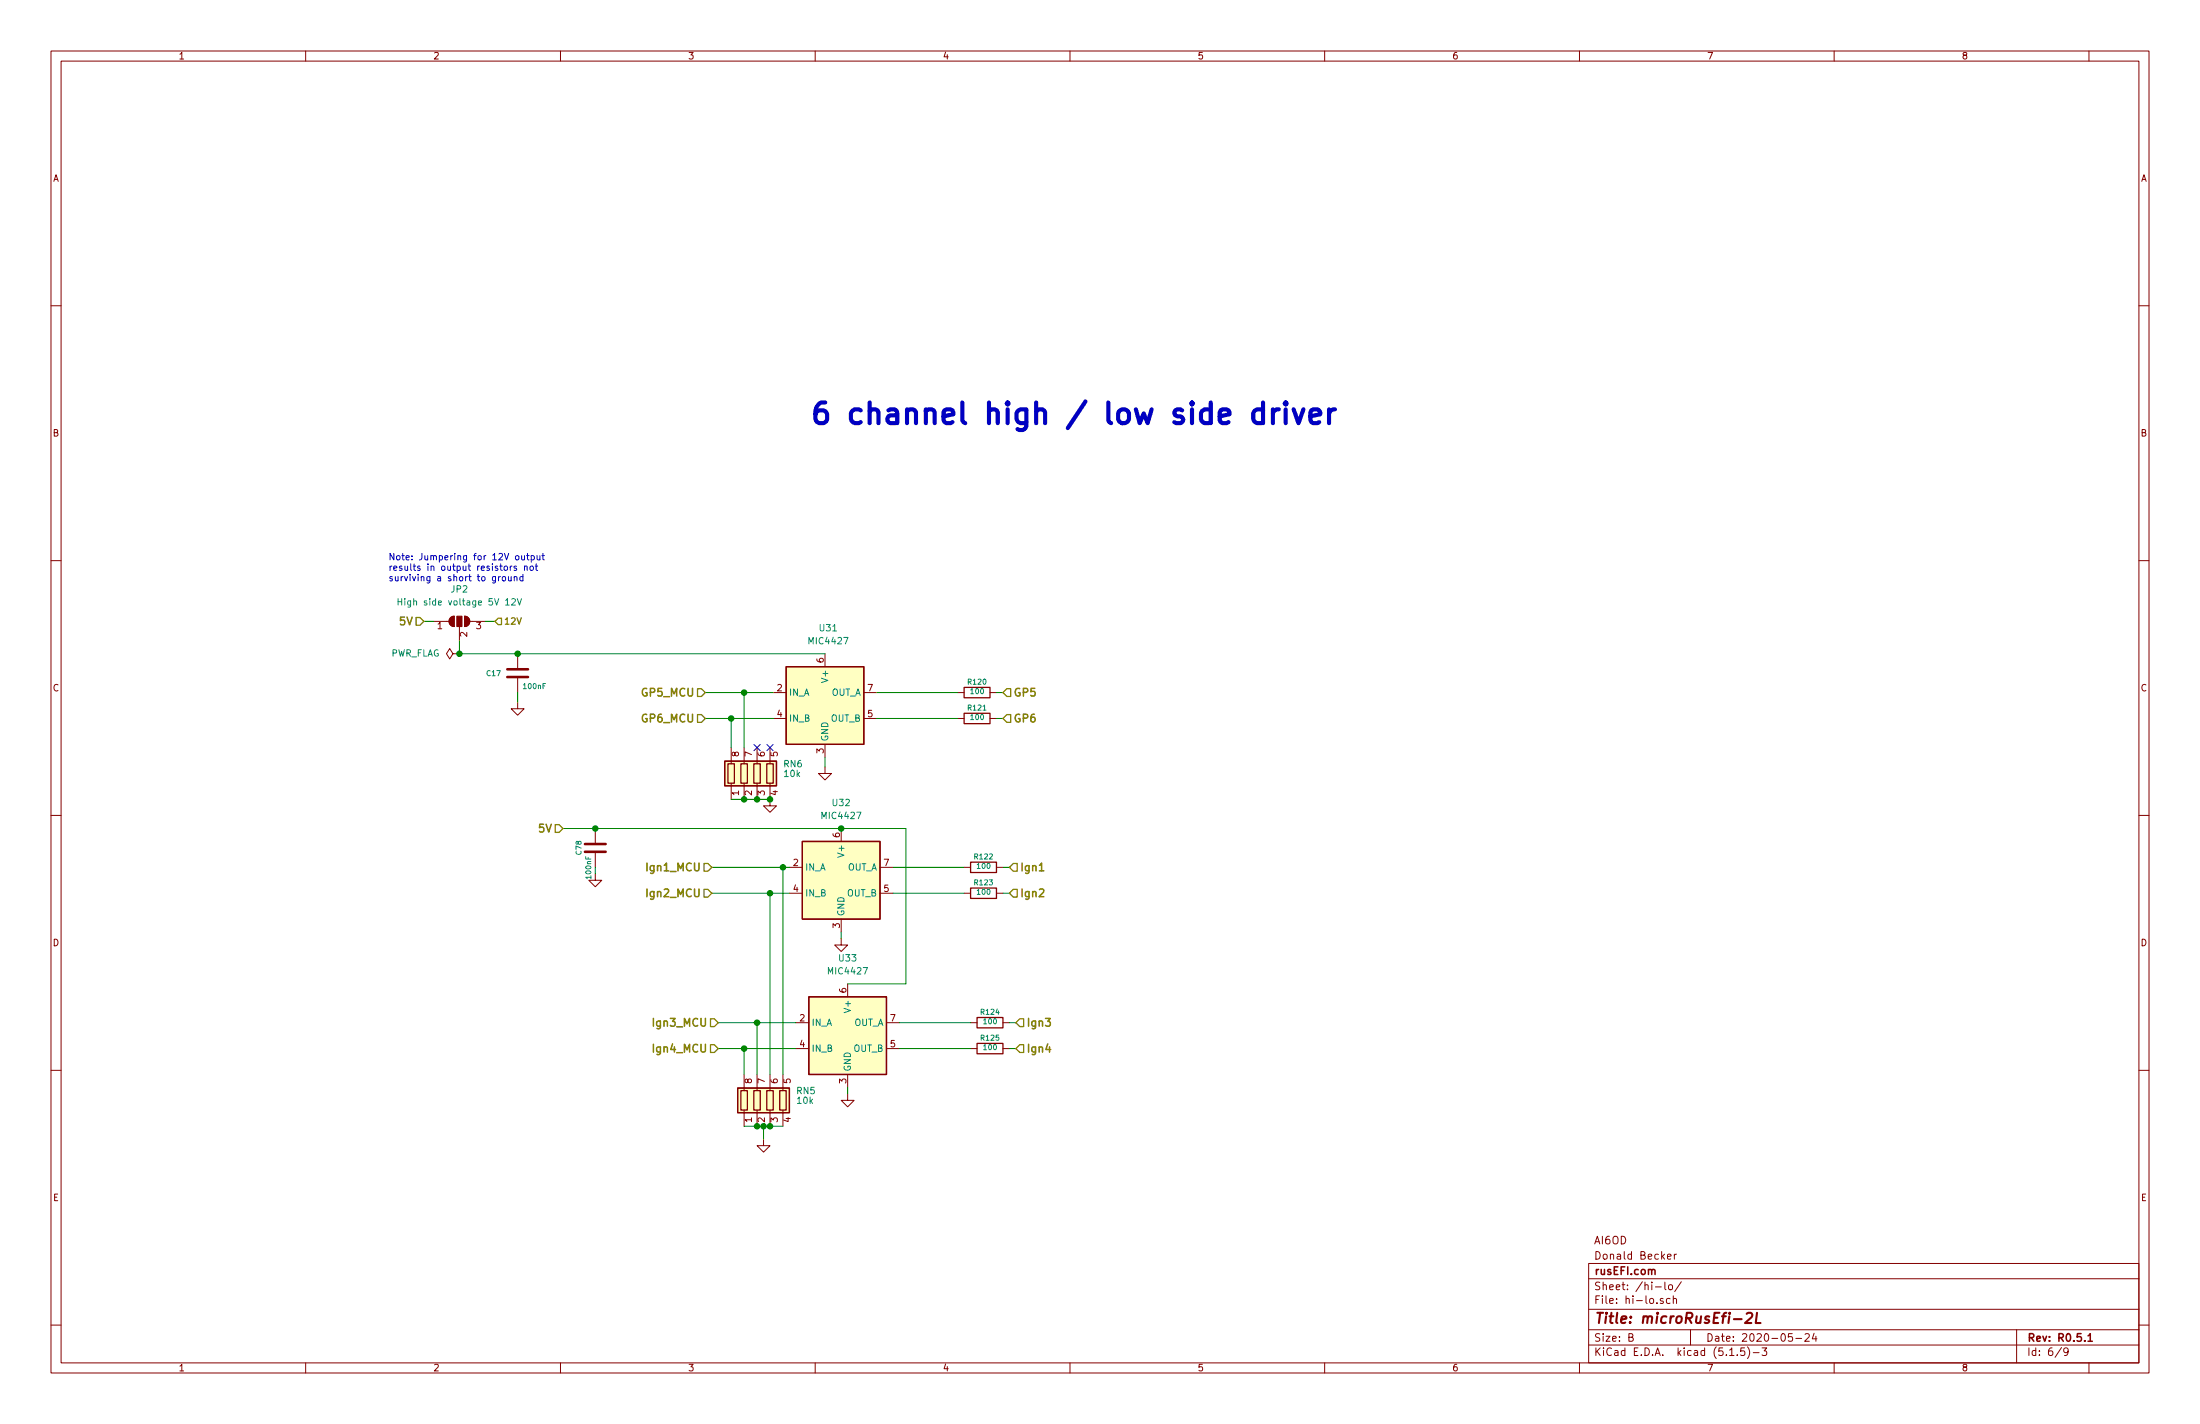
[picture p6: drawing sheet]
<svg xmlns="http://www.w3.org/2000/svg" width="432mm" height="279mm" viewBox="0 0 432 279" stroke-linecap="round" stroke-linejoin="round" font-family="sans-serif">
<g fill="none" stroke="#840000" stroke-width=".2">
<path d="M10 10h411.8v259.4h-411.8zM12 12h407.8v255.4h-407.8zM60 10v2M110 10v2M160 10v2M210 10v2M260 10v2M310 10v2M360 10v2M410 10v2M10 60h2M419.8 60h2"/>
<path d="M10 110h2M419.8 110h2M85.1 121.9h3M88.5 121.1l.7-.2v2a1.02 1.02 0 0 1-1-.6 1.02 1.02 0 0 1 .3-1.2zM88.9 128.3l-.6-1-.7 1 .7 1 .6-1h1.3M90.2 128.3h.1M90.2 122.9v2.8M91.2 120.9a1.02 1.02 0 0 1 1 1 1.02 1.02 0 0 1-1 1zM92.2 121.9h3M101.6 137.8v1.3h1.3l-1.3 1.2-1.3-1.2h1.3M101.6 128.3v2.8M101.6 133.1v2.8"/>
<path d="M151.8 135.9h2.5M161.9 128.3v2.5M169.5 135.9h2.6M188 135.9h1.2M194.3 135.9h1.3M10 160h2M143.5 146.7v3.2M143.5 153.7v3.1M146 146.7v3.2M146 153.7v3.1M148.6 146.7v3.2M148.6 153.7v3.1"/>
<path d="M151.1 153.7v4.4h1.3l-1.3 1.3-1.2-1.3h1.2M151.1 146.7v3.2M151.8 141h2.5M161.9 150.5v1.3h1.3l-1.3 1.2-1.2-1.2h1.2M161.9 146.1v2.5M169.5 141h2.6M188 141h1.2M194.3 141h1.3M419.8 160h2M116.8 171.5v1.2h1.3l-1.3 1.3-1.2-1.3h1.2M116.8 162.6v2.8M116.8 167.4v2.8"/>
<path d="M154.9 170.2h2.6M154.9 175.3h2.6M165.1 162.6v2.5M172.7 170.2h2.6M172.7 175.3h2.6M189.2 170.2h1.3M189.2 175.3h1.3M195.6 170.2h1.2M195.6 175.3h1.2M165.1 184.2v1.2h1.3l-1.3 1.3-1.3-1.3h1.3M165.1 180.3v2.6M166.4 193v2.6"/>
<path d="M10 210h2M146 210.8v3.2M146 217.8v3.2M148.6 210.8v3.2M148.6 217.8v3.2M151.1 210.8v3.2M151.1 217.8v3.2M153.7 210.8v3.2M153.7 217.8v3.2M156.2 200.7h2.5M156.2 205.7h2.5M166.4 214.6v1.3h1.2l-1.2 1.3-1.3-1.3h1.3"/>
<path d="M166.4 210.8v2.6M174 200.7h2.5M174 205.7h2.5M190.5 200.7h1.3M190.5 205.7h1.3M196.8 200.7h1.3M196.8 205.7h1.3M419.8 210h2M149.9 223.5v1.3h1.2l-1.2 1.3-1.3-1.3h1.3M10 260h2M311.8 247.9h108v19.5h-108zM311.8 256.9h108"/>
<path d="M311.8 250.9h108M324.9 252.5h1.2M326.4 254.8h-.3l-.2 .2v.2l.5 .1v.4h-.5M326.8 251.6v1.3l.2 .2M327.3 246.6l.7-.2-.1-.2-.4-.1-.2 .2 .1 .7h.5M327.6 252.2l.2-.1 .4 .1v.7l-.2 .2-.4-.2zM327.8 254.8h-.4l-.3 .2v.6l.3 .2 .4-.1M328.4 254.9l.2-.1h.4l.1 1M328.4 254.3v1.5M328.6 246.1v1M329.1 246.1l-.5 .3M330 251.5l-1.3 1.9"/>
<path d="M419.8 260h2M60 267.4v2M110 267.4v2M160 267.4v2M210 267.4v2M260 267.4v2M310 267.4v2M311.8 263.9h108M311.8 260.9h108M319.7 262.4l.7-.1 .1-.2-.1-.4h-.7v1.5h.6l.2-.2 .1-.3-.4-.3M331.8 260.9v3M339.5 266h.8"/>
<path d="M341 265.8v.2M342.4 264.5h-.7l-.1 .7 .2-.2 .5 .1 .2 .2-.1 .5-.2 .2-.6-.2M343 264.3a1.71 1.71 0 0 1 0 2.2M344.1 265.4h1.2M345.8 264.5h1l-.5 .5 .4 .2v.6l-.2 .2-.7-.2M351.8 261.7h-.7l-.1 .7 .2-.1h.5l.1 .2v.5l-.2 .2-.6-.2M352.5 262.6h1.1M354.3 261.8l.5-.1 .3 .1v.3l-.9 1.1h.9M356.1 261.6l-.4 1.1h.9M356.4 262.2v1M360 267.4v2M395.8 260.9v6.5"/>
<path d="M404.6 264.4l-1.2 1.9M405.9 265.1l-.3 .3-.4-.1-.1-.2 .1-.6h.4l.2 .1a1.19 1.19 0 0 1-.2 1.3l-.4 .1M410 267.4v2"/>
</g>
<path d="M324.2 249.3a.36 .36 0 0 1 .3-.2 .36 .36 0 0 1 .3 .2v.8M409.8 262.1l.5-.4v1.5M409.8 263.2h.9" fill="none" stroke="#840000" stroke-width=".3"/>
<path d="M342.8 257.8l.3-.2h.5l.3 .2v.4l-.1 .2-1.3 1.2h1.2M344.9 257.6l-.3 2h.9" fill="none" stroke="#840000" stroke-width=".41"/>
<g fill="#ffffc2" stroke="#ffffc2" stroke-width=".2">
<path d="M142.2 149.4h10.2v4.8h-10.2z"/>
<path d="M157.5 165.1h15.2v15.2h-15.2z"/>
<path d="M144.8 213.5h10.1v4.8h-10.1z"/>
<path d="M158.7 195.6h15.3v15.2h-15.3z"/>
<path d="M154.3 130.8h15.2v15.3h-15.2z"/>
</g>
<g fill="none" stroke="#840000" stroke-width=".25">
<path d="M154.3 130.8h15.2v15.3h-15.2zM189.2 140h5.1v2h-5.1zM189.2 134.9h5.1v2h-5.1zM142.2 149.4h10.2v4.8h-10.2zM142.9 149.9h1.2v3.8h-1.2zM145.4 149.9h1.3v3.8h-1.3zM148 149.9h1.2v3.8h-1.2zM150.5 149.9h1.3v3.8h-1.3zM157.5 165.1h15.2v15.2h-15.2zM190.5 169.2h5.1v2h-5.1zM190.5 174.2h5.1v2.1h-5.1zM158.7 195.6h15.3v15.2h-15.3z"/>
<path d="M191.8 199.6h5v2.1h-5zM144.8 213.5h10.1v4.8h-10.1zM145.4 214h1.3v3.8h-1.3zM148 214h1.2v3.8h-1.2zM150.5 214h1.3v3.8h-1.3zM153 214h1.3v3.8h-1.3zM191.8 204.7h5v2.1h-5z"/>
</g>
<path d="M99.6 132.8h4M99.6 131.3h4M114.8 167.1h4.1M114.8 165.6h4.1" fill="none" stroke="#840000" stroke-width=".51"/>
<g fill="#840000" stroke="#840000" stroke-width=".2">
<path d="M88.5 121.1l.7-.2v2a1.02 1.02 0 0 1-1-.6 1.02 1.02 0 0 1 .3-1.2z"/>
<path d="M91.2 120.9a1.02 1.02 0 0 1 1 1 1.02 1.02 0 0 1-1 1z"/>
<path d="M89.7 120.9h1v2h-1z"/>
</g>
<path d="M78.1 117.4v1.3M78.1 118.1h.7M78.8 117.4v1.3M100.4 117.6l.5-.2 .3 .4-.8 .9h.8M101.5 117.4l.5 1.3 .4-1.3" fill="none" stroke="#008484" stroke-width=".2"/>
<g fill="none" stroke="#008400" stroke-width=".2">
<path d="M83.2 121.9h1.9M90.2 125.7v2.6h71.7M95.2 121.9h2M101.6 135.9v1.9M138.4 135.9h13.4M146 135.9v10.8M172.1 135.9h15.9M195.6 135.9h1.2M138.4 141h13.4M143.5 156.8h7.6M143.5 141v5.7M161.9 148.6v1.9"/>
<path d="M172.1 141h15.9M195.6 141h1.2M110.5 162.6h67.3v30.4h-11.4M116.8 170.2v1.3M139.7 170.2h15.2M139.7 175.3h15.2M151.1 175.3v35.5M153.7 170.2v40.6M175.3 170.2h13.9M175.3 175.3h13.9M196.8 170.2h1.3M196.8 175.3h1.3"/>
<path d="M165.1 182.9v1.3M141 205.7h15.2M141 200.7h15.2M146 205.7v5.1M148.6 200.7v10.1M166.4 213.4v1.2M176.5 205.7h14M176.5 200.7h14M198.1 205.7h1.3M198.1 200.7h1.3M146 221h7.7M149.9 221v2.5"/>
</g>
<g fill="none" stroke="#848400" stroke-width=".25">
<path d="M81.7 121.2h.7l.8 .7-.8 .8h-.7zM97.8 121.3h.6v1.3h-.6l-.6-.7zM136.9 135.1h.8l.7 .8-.7 .8h-.8zM196.8 135.9l.8-.8h.8v1.6h-.8zM136.9 140.2h.8l.7 .8-.7 .7h-.8zM197.6 140.2h.8v1.5h-.8l-.8-.7zM109 161.8h.7l.8 .8-.8 .7h-.7zM138.2 174.5h.7l.8 .8-.8 .7h-.7zM138.2 169.4h.7l.8 .8-.8 .7h-.7zM198.1 170.2l.8-.8h.7v1.5h-.7zM198.9 174.5h.7v1.5h-.7l-.8-.7zM139.4 199.9h.8l.8 .8-.8 .7h-.8z"/>
<path d="M200.2 199.9h.7v1.5h-.7l-.8-.7zM139.4 205h.8l.8 .7-.8 .8h-.8zM200.2 205h.7v1.5h-.7l-.8-.8z"/>
</g>
<path d="M204 170.9h.9" fill="none" stroke="#848400" stroke-width=".3"/>
<path d="M247.9 79v4M252.3 79l-.2 .2 .2 .1 .3-.1-.3-.2v.3M247.9 80.5l-.4-.2h-.8l-.5 .4-.2 .4v1.1l.2 .5 .5 .3h.8l.4-.2M249.8 80.3v2.7M251 80.3a1.04 1.04 0 0 0-1.2 .8M252.3 80.3v2.7M253.9 80.3l1 2.7 .9-2.7M257.2 81.7l1.9-.4v-.4l-.2-.4-.4-.2h-.7l-.4 .2-.2 .4v1.5l.2 .4 .4 .2h.7l.4-.2M260.9 80.3v2.7M262 80.3a1.09 1.09 0 0 0-1.1 .8" fill="none" stroke="#0000c2" stroke-width=".81"/>
<g fill="none" stroke="#0000c2" stroke-width=".2">
<path d="M97.8 113.1v.9M98.2 113.1l-.4 .3M98.6 113.3l.2-.2 .4 .2v.4l-.1 .2-.5-.1zM99.1 111.1h.3l.2 .2-.1 .6h-.3l-.3-.2zM99.8 113.1v.8l.5-.1M100.2 111.1v.8M100.3 113.1v.9M100.5 111.1l-.3 .2M100.9 113.3l.5-.1 .1 .8M100.9 113.1v.9M101.3 109.1l.3-.1 .3 .2-.2 .6-.3 .1-.2-.3zM101.4 111.1h-.3l-.2 .2v.1l.5 .2v.3h-.5"/>
<path d="M102.4 109v.8l.5-.1M102.6 113.2l-.3-.1-.3 .3 .2 .5h.4M102.6 112.7v1.3M102.9 111.2l.5-.1 .1 .8M102.9 109v.9M102.9 111.1v.8M103.4 109h.4M103.5 108.6v1.1l.3 .2M104.1 111.1h.3l.3 .2-.1 .6h-.3l-.3-.2zM104.3 109.1l.3-.1 .3 .2-.2 .6h-.4M104.3 109v1.3M105.1 111.1h.4"/>
<path d="M105.2 110.6v1.1l.3 .2M105.4 109l.1 .8 .5-.1M106 109v.9M106.4 109h.5M106.6 108.6v1.1l.3 .2"/>
</g>
<g fill="#008400" stroke="#008400" stroke-width=".25">
<circle cx="151.1" cy="221" r=".51"/>
<circle cx="143.5" cy="141" r=".51"/>
<circle cx="151.1" cy="156.8" r=".51"/>
<circle cx="146.1" cy="156.8" r=".51"/>
<circle cx="148.6" cy="200.7" r=".51"/>
<circle cx="149.9" cy="221" r=".51"/>
<circle cx="146.1" cy="205.7" r=".51"/>
<circle cx="148.6" cy="156.8" r=".51"/>
<circle cx="153.7" cy="170.2" r=".51"/>
<circle cx="148.6" cy="221" r=".51"/>
<circle cx="151.1" cy="175.3" r=".51"/>
<circle cx="101.6" cy="128.3" r=".51"/>
<circle cx="165.1" cy="162.6" r=".51"/>
<circle cx="90.2" cy="128.3" r=".51"/>
<circle cx="116.8" cy="162.6" r=".51"/>
<circle cx="146.1" cy="135.9" r=".51"/>
</g>
<path d="M148 146.1l1.2 1.2M149.2 146.1l-1.2 1.2M150.5 146.1l1.2 1.2M151.7 146.1l-1.2 1.2" fill="none" stroke="#000084" stroke-width=".2"/>
<text font-size="5.7" fill="#0000c2" x="158.7" y="83.2">6 channel high / low side driver</text>
<text font-size="2.8" fill="#840000" x="312.8" y="259.7">Title: microRusEfi-2L</text>
<g font-size="2.1" fill="#848400">
<text x="78.7" y="122.7">5V</text>
<text x="126.2" y="136.7">GP5_MCU</text>
<text x="198.8" y="136.7">GP5</text>
<text x="126.2" y="141.7">GP6_MCU</text>
<text x="198.8" y="141.7">GP6</text>
<text x="106" y="163.3">5V</text>
<text x="127.4" y="170.9">Ign1_MCU</text>
<text x="200.1" y="170.9">Ign1</text>
<text x="127.4" y="176">Ign2_MCU</text>
<text x="200.1" y="176">Ign2</text>
<text x="128.7" y="201.4">Ign3_MCU</text>
<text x="201.3" y="201.4">Ign3</text>
<text x="128.7" y="206.5">Ign4_MCU</text>
<text x="201.3" y="206.5">Ign4</text>
</g>
<g font-size="2.1" fill="#840000">
<text x="312.8" y="244.1">AI6OD</text>
<text x="312.8" y="250.1">rusEFI.com</text>
<text x="312.8" y="247.1">Donald Becker</text>
<text x="312.8" y="255.8">File: hi-lo.sch</text>
<text x="312.8" y="253.1">Sheet: /hi-lo/</text>
<text x="312.8" y="263.2">Size: B</text>
<text x="334.8" y="263.2">Date: 2020-05-24</text>
<text x="397.8" y="263.2">Rev: R0.5.1</text>
<text x="312.8" y="266">KiCad E.D.A. kicad (5.1.5)-3</text>
<text x="397.8" y="266">Id: 6/9</text>
</g>
<g font-size="1.8" fill="#840000">
<text x="35" y="11.6">1</text>
<text x="85" y="11.6">2</text>
<text x="135" y="11.6">3</text>
<text x="185" y="11.6">4</text>
<text x="235" y="11.6">5</text>
<text x="285" y="11.6">6</text>
<text x="335" y="11.6">7</text>
<text x="385" y="11.6">8</text>
<text x="10.4" y="35.6">A</text>
<text x="420.2" y="35.6">A</text>
<text x="10.4" y="85.6">B</text>
<text x="420.2" y="85.6">B</text>
<text x="85.9" y="123.4">1</text>
<text x="91.7" y="124.9" transform="rotate(-90 91.7 124.9)">2</text>
<text x="93.5" y="123.4">3</text>
<text x="161.7" y="130" transform="rotate(-90 161.7 130)">6</text>
<text x="10.4" y="135.6">C</text>
<text x="152.6" y="135.6">2</text>
<text x="170.3" y="135.6">7</text>
<text x="420.2" y="135.6">C</text>
<text x="152.6" y="140.7">4</text>
<text x="170.3" y="140.7">5</text>
<text x="145" y="148.4" transform="rotate(-90 145 148.4)">8</text>
<text x="147.6" y="148.4" transform="rotate(-90 147.6 148.4)">7</text>
<text x="150.1" y="148.4" transform="rotate(-90 150.1 148.4)">6</text>
<text x="152.7" y="148.4" transform="rotate(-90 152.7 148.4)">5</text>
<text x="161.7" y="147.8" transform="rotate(-90 161.7 147.8)">3</text>
<text x="145" y="156.1" transform="rotate(-90 145 156.1)">1</text>
<text x="147.6" y="156.1" transform="rotate(-90 147.6 156.1)">2</text>
<text x="150.1" y="156.1" transform="rotate(-90 150.1 156.1)">3</text>
<text x="152.7" y="156.1" transform="rotate(-90 152.7 156.1)">4</text>
<text x="164.8" y="164.3" transform="rotate(-90 164.8 164.3)">6</text>
<text x="155.7" y="169.9">2</text>
<text x="173.5" y="169.9">7</text>
<text x="155.7" y="175">4</text>
<text x="173.5" y="175">5</text>
<text x="10.4" y="185.6">D</text>
<text x="164.8" y="182.1" transform="rotate(-90 164.8 182.1)">3</text>
<text x="420.2" y="185.6">D</text>
<text x="166.1" y="194.8" transform="rotate(-90 166.1 194.8)">6</text>
<text x="157" y="200.4">2</text>
<text x="174.8" y="200.4">7</text>
<text x="157" y="205.5">4</text>
<text x="174.8" y="205.5">5</text>
<text x="147.6" y="212.6" transform="rotate(-90 147.6 212.6)">8</text>
<text x="150.1" y="212.6" transform="rotate(-90 150.1 212.6)">7</text>
<text x="152.7" y="212.6" transform="rotate(-90 152.7 212.6)">6</text>
<text x="155.2" y="212.6" transform="rotate(-90 155.2 212.6)">5</text>
<text x="166.1" y="212.6" transform="rotate(-90 166.1 212.6)">3</text>
<text x="147.6" y="220.2" transform="rotate(-90 147.6 220.2)">1</text>
<text x="150.1" y="220.2" transform="rotate(-90 150.1 220.2)">2</text>
<text x="152.7" y="220.2" transform="rotate(-90 152.7 220.2)">3</text>
<text x="155.2" y="220.2" transform="rotate(-90 155.2 220.2)">4</text>
<text x="10.4" y="235.6">E</text>
<text x="420.2" y="235.6">E</text>
<text x="35" y="269">1</text>
<text x="85" y="269">2</text>
<text x="135" y="269">3</text>
<text x="185" y="269">4</text>
<text x="235" y="269">5</text>
<text x="285" y="269">6</text>
<text x="335" y="269">7</text>
<text x="385" y="269">8</text>
</g>
<g font-size="1.8" fill="#0000c2">
<text x="76.2" y="109.9">Note: Jumpering for 12V output</text>
<text x="76.2" y="112">results in output resistors not</text>
<text x="76.2" y="114">surviving a short to ground</text>
</g>
<g font-size="1.8" fill="#008484">
<text x="79.7" y="118.8">High side voltage 5V 12V</text>
<text x="88.6" y="116.3">JP2</text>
<text x="160.9" y="123.9">U31</text>
<text x="76.6" y="128.8">PWR_FLAG</text>
<text x="159" y="126.4">MIC4427</text>
<text x="154.8" y="136.5">IN_A</text>
<text x="162.6" y="133.5" transform="rotate(-90 162.6 133.5)">V+</text>
<text x="163" y="136.5">OUT_A</text>
<text x="154.8" y="141.6">IN_B</text>
<text x="163" y="141.6">OUT_B</text>
<text x="162.6" y="145.5" transform="rotate(-90 162.6 145.5)">GND</text>
<text x="153.9" y="150.5">RN6</text>
<text x="154" y="152.5">10k</text>
<text x="161.5" y="160.7">MIC4427</text>
<text x="163.5" y="158.2">U32</text>
<text x="165.7" y="167.8" transform="rotate(-90 165.7 167.8)">V+</text>
<text x="158" y="170.8">IN_A</text>
<text x="166.2" y="170.8">OUT_A</text>
<text x="158" y="175.9">IN_B</text>
<text x="165.7" y="179.8" transform="rotate(-90 165.7 179.8)">GND</text>
<text x="166.2" y="175.9">OUT_B</text>
<text x="162.8" y="191.2">MIC4427</text>
<text x="164.7" y="188.6">U33</text>
<text x="159.3" y="201.3">IN_A</text>
<text x="167" y="198.3" transform="rotate(-90 167 198.3)">V+</text>
<text x="167.5" y="201.3">OUT_A</text>
<text x="159.3" y="206.4">IN_B</text>
<text x="167.5" y="206.4">OUT_B</text>
<text x="156.4" y="214.7">RN5</text>
<text x="167" y="210.3" transform="rotate(-90 167 210.3)">GND</text>
<text x="156.5" y="216.6">10k</text>
</g>
<text font-size="1.8" fill="#848400" x="98.8" y="122.6">12V</text>
<g font-size="1.4" fill="#008484">
<text x="95.6" y="132.6">C17</text>
<text x="102.8" y="135.2">100nF</text>
<text x="190.1" y="134.3">R120</text>
<text x="190.6" y="136.2">100</text>
<text x="190.1" y="139.4">R121</text>
<text x="190.6" y="141.2">100</text>
<text x="114.1" y="167.7" transform="rotate(-90 114.1 167.7)">C78</text>
<text x="116" y="172.3" transform="rotate(-90 116 172.3)">100nF</text>
<text x="191.4" y="168.6">R122</text>
<text x="191.4" y="173.7">R123</text>
<text x="191.9" y="170.5">100</text>
<text x="191.9" y="175.5">100</text>
<text x="192.6" y="199.1">R124</text>
<text x="193.2" y="200.9">100</text>
<text x="192.6" y="204.2">R125</text>
<text x="193.2" y="206">100</text>
</g>
</svg>
